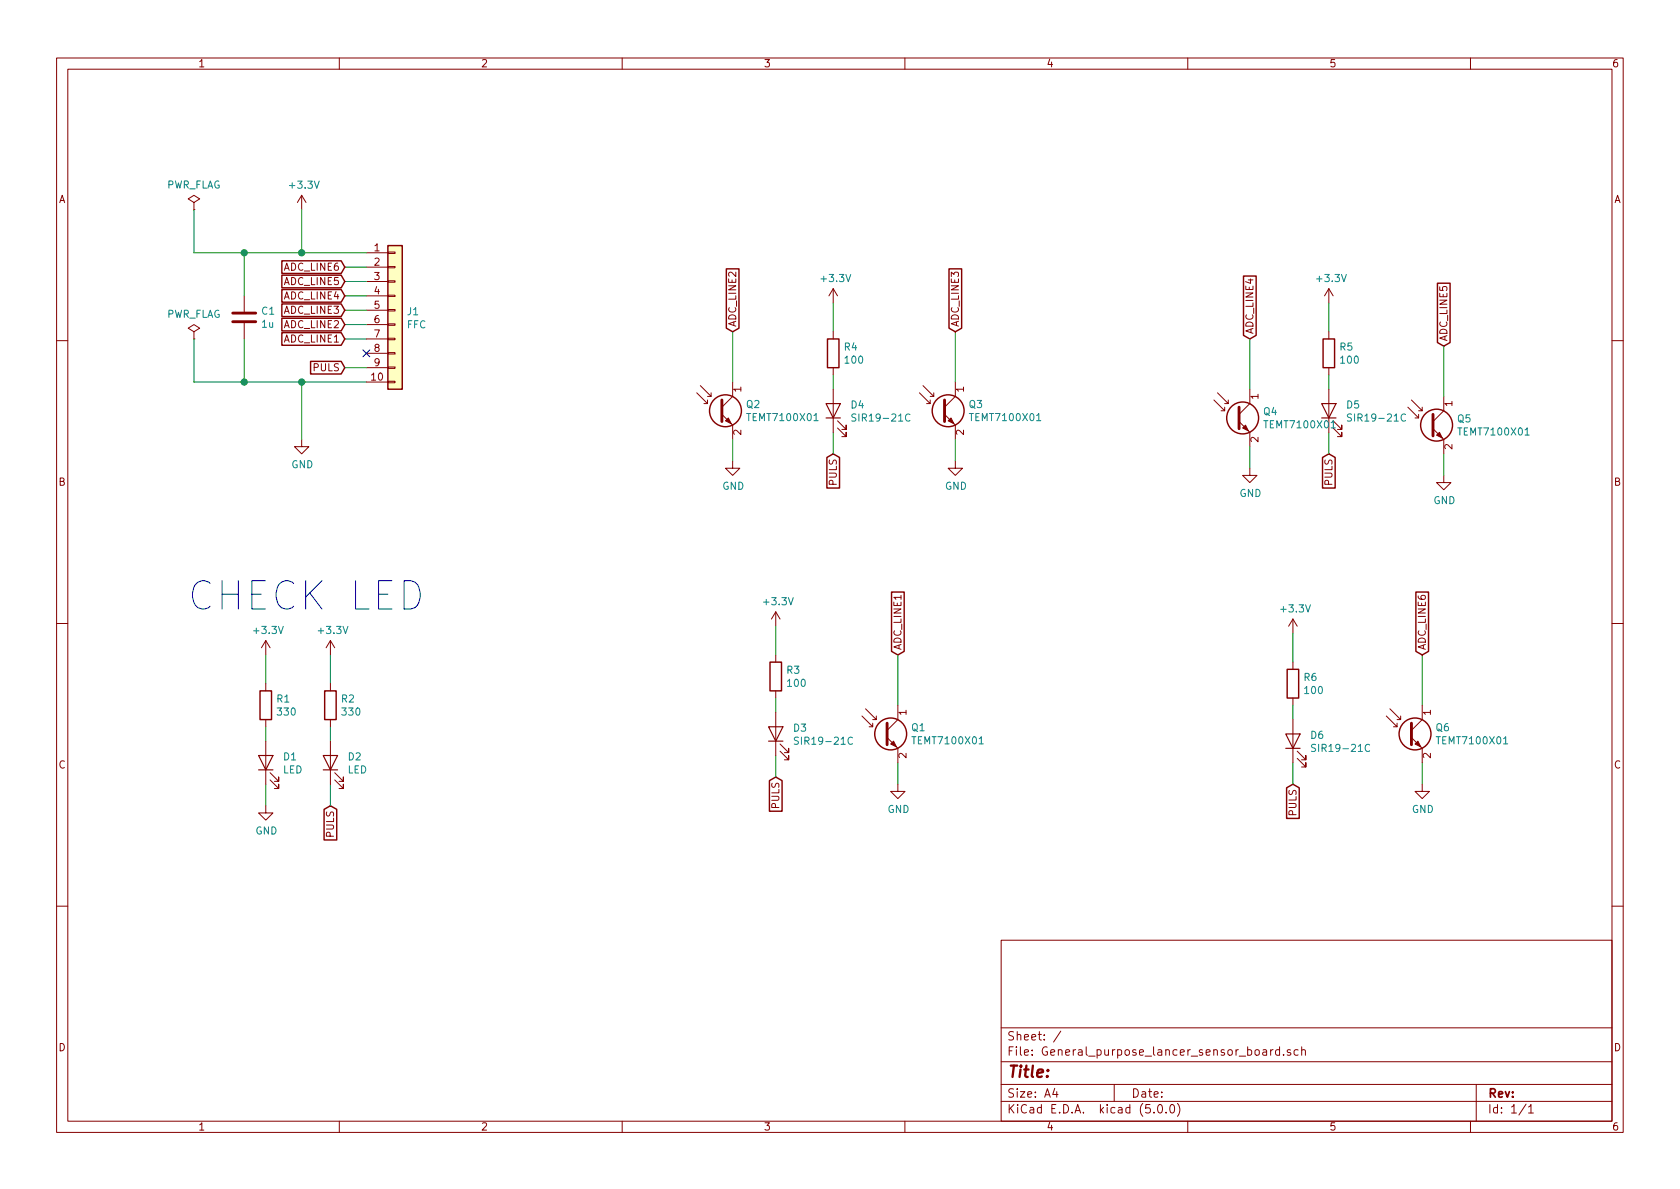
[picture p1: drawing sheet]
<svg xmlns="http://www.w3.org/2000/svg" width="297mm" height="210mm" viewBox="0 0 297 210" stroke-linecap="round" stroke-linejoin="round" font-family="sans-serif">
<g fill="none" stroke="#840000" stroke-width=".18">
<path d="M10 10.3h277v189.9h-277zM12 12.2h273v186.1h-273zM60 10.3v1.9M110 10.3v1.9M160 10.3v1.9M210 10.3v1.9M260 10.3v1.9M34.3 35.8l1-.6-1-.7-1 .7 1 .6v1.3M34.3 37.1h.1M53.3 34.5l-.7 1.3M53.3 34.5v2.6M53.3 34.5l.8 1.3"/>
<path d="M34.3 58.7l1-.7-1-.6-1 .6 1 .7v1.2M34.3 59.9h.1M43.2 52.3v2.8M43.2 57.1v2.8M64.8 44.7h3.8M64.8 47.2h3.8M64.8 49.8h3.8M64.8 52.3h3.8M64.8 54.9h3.8M64.8 57.4h3.8M64.8 59.9h3.8M68.6 59.8h1.2v.3h-1.2z"/>
<path d="M68.6 57.3h1.2v.2h-1.2zM68.6 54.7h1.2v.3h-1.2zM68.6 52.2h1.2v.2h-1.2zM68.6 49.7h1.2v.2h-1.2zM68.6 47.1h1.2v.3h-1.2zM68.6 44.6h1.2v.2h-1.2zM147.3 51l-.7 1.3M147.3 51v2.6M147.3 58.7v1.2M147.3 51l.8 1.3M234.9 51l-.7 1.3M234.9 51v2.6"/>
<path d="M234.9 58.7v1.2M234.9 51l.8 1.3M10 60.2h2M53.3 77.7v1.3h1.3l-1.3 1.3-1.2-1.3h1.2M64.8 67.6h3.8M64.8 62.5h3.8M64.8 65h3.8M68.6 67.4h1.2v.3h-1.2zM68.6 64.9h1.2v.2h-1.2zM68.6 62.4h1.2v.2h-1.2zM123.2 69.5l1.9 1.9v-.7M123.8 68.2l1.9 1.9v-.6"/>
<path d="M124.5 71.4h.6M125.1 70.1h.6M127.6 73.3l1.9 1.9v2.5M129.5 67.6v2.5l-1.9 1.9M147.3 65v1.3M147.3 68.8v7.6M148.1 75.7l1.5 1.5v-.8v.8h-.8M148.1 74.4l1.5 1.5v-.7v.7h-.8M162.6 69.5l1.9 1.9v-.7M163.2 68.2l1.9 1.9v-.6M163.8 71.4h.7M164.5 70.1h.6"/>
<path d="M167 73.3l1.9 1.9v2.5M168.9 67.6v2.5l-1.9 1.9M214.6 70.7l1.9 1.9v-.6M215.3 69.5l1.9 1.9v-.7M215.9 72.6h.6M216.5 71.4h.7M219.1 74.5l1.9 1.9v2.6M221 68.8v2.6l-1.9 1.9M234.9 65v1.3M234.9 68.8v7.6M235.7 75.7l1.5 1.5v-.8v.8h-.7M235.7 74.4l1.5 1.5v-.7v.7h-.7"/>
<path d="M248.9 72l1.9 1.9v-.6M249.6 70.7l1.9 1.9v-.6M250.2 73.9h.6M250.8 72.6h.7M253.4 75.8l1.9 1.9v2.6M255.3 70.1v2.5l-1.9 1.9M285 60.2h2M129.5 81.5v1.3h1.3l-1.3 1.3-1.2-1.3h1.2M168.9 81.5v1.3h1.3l-1.3 1.3-1.3-1.3h1.3M221 82.8v1.3h1.2l-1.2 1.2-1.3-1.2h1.3M255.3 84.1v1.2h1.2l-1.2 1.3-1.3-1.3h1.3M10 110.3h2"/>
<path d="M47 113.3l-.8 1.2M47 113.3v2.5M47 113.3l.8 1.2M58.4 113.3l-.7 1.2M58.4 113.3v2.5M58.4 113.3l.8 1.2M137.2 108.2l-.8 1.3M137.2 108.2v2.5M137.2 115.8v1.3M137.2 108.2l.7 1.3M228.6 109.5l-.8 1.2M228.6 109.5v2.5"/>
<path d="M228.6 117.1v1.3M228.6 109.5l.8 1.2M285 110.3h2M47 120.9v1.3M47 127.2v1.3M47 131.1v7.6M47.8 137.9l1.5 1.5v-.7v.7h-.8M47.8 136.6l1.5 1.6v-.8v.8h-.8M58.4 120.9v1.3M58.4 127.2v1.3M58.4 131.1v7.6M59.2 137.9l1.5 1.5v-.7v.7h-.8"/>
<path d="M59.2 136.6l1.5 1.6v-.8v.8h-.8M137.2 122.2v1.2M137.2 126v7.6M137.9 132.8l1.5 1.6v-.8v.8h-.7M137.9 131.6l1.5 1.5v-.8v.8h-.7M152.4 126.6l1.9 1.9v-.6M153 125.3l1.9 1.9v-.6M153.7 128.5h.6M154.3 127.2h.6M156.8 130.4l1.9 1.9v2.6M158.7 138.7v1.2h1.3l-1.3 1.3-1.2-1.3h1.2M158.7 124.7v2.5l-1.9 2"/>
<path d="M228.6 123.4v1.3M228.6 127.2v7.7M229.4 134.1l1.5 1.5v-.7v.7h-.8M229.4 132.8l1.5 1.6v-.8v.8h-.8M245.1 126.6l1.9 1.9v-.6M245.7 125.3l1.9 1.9v-.6M246.4 128.5h.6M247 127.2h.6M249.6 130.4l1.9 1.9v2.6M251.5 138.7v1.2h1.2l-1.2 1.3-1.3-1.3h1.3M251.5 124.7v2.5l-1.9 2M47 142.5v1.3h1.3l-1.3 1.2-1.3-1.2h1.3"/>
<path d="M10 160.2h2M177 166.3h108v32h-108zM285 160.2h2M60 198.3v1.9M110 198.3v1.9M160 198.3v1.9M177 194.8h108M177 191.8h108M177 187.8h108M177 181.8h108M186.5 192.5l-.4 1h1M186.8 193v1"/>
<path d="M187.6 182.3l-1.3 2M197 191.8v3M204 196.7v.1M204.8 195.5l.4-.2a.94 .94 0 0 1 0 1.5 .79 .79 0 0 1-.4-1.3zM206.2 196.7v.1M207 195.4l.3-.1a.94 .94 0 0 1 0 1.5 .82 .82 0 0 1-.3-1.4zM208.2 195.1a1.71 1.71 0 0 1 0 2.3M210 198.3v1.9M223.3 185.7h.6l.1 .9M224 186h-.6a.29 .29 0 0 0-.2 .3 .29 .29 0 0 0 .2 .3l.6-.1M224.7 185.6v1M225.1 185.6l-.4 .3"/>
<path d="M226.2 185.7l-.4-.1-.3 .3 .2 .6h.5M226.2 185.1v1.5M226.9 186.5v.1M228.2 185.7a.37 .37 0 0 0-.6 .1l.1 .2 .5 .2v.1l-.2 .3-.4-.1M229.5 185.7l-.4-.1-.3 .3 .1 .6 .2 .1 .4-.1M230.1 185.7h.1a.37 .37 0 0 1 .6 .1v.8M230.1 185.1v1.5M260 198.3v1.9M261 191.8v6.5M269.8 195.2l-1.2 2M270.3 195.8l.4-.5v1.5M270.3 196.8h.8"/>
</g>
<path d="M68.6 43.4h2.5v25.4h-2.5z" fill="#ffffc2" stroke="#ffffc2" stroke-width=".18"/>
<g fill="none" stroke="#840000" stroke-width=".25">
<path d="M49.8 58.8h10.5l.7 1.1-.7 1.2h-10.5zM49.8 56.3h10.5l.7 1.1-.7 1.1h-10.5zM49.8 53.7h10.5l.7 1.2-.7 1.1h-10.5zM49.8 51.2h10.5l.7 1.1-.7 1.1h-10.5zM49.8 48.7h10.5l.7 1.1-.7 1.1h-10.5zM49.8 46.1h10.5l.7 1.1-.7 1.2h-10.5zM68.6 43.4h2.5v25.4h-2.5zM128.4 47.5h2.3v10.5l-1.2 .7-1.1-.7zM146.3 59.9h2v5.1h-2zM167.8 47.5h2.2v10.5l-1.1 .7-1.1-.7zM219.9 48.8h2.2v10.5l-1.1 .6-1.1-.6zM233.9 59.9h2.1v5.1h-2.1z"/>
<path d="M254.2 50.1h2.2v10.5l-1.1 .6-1.1-.6zM54.9 63.9h5.4l.7 1.1-.7 1.1h-5.4zM146.2 80.9l1.1-.6 1.1 .6v5.4h-2.2zM233.8 80.9l1.1-.6 1.2 .6v5.4h-2.3zM136.1 117.1h2.1v5.1h-2.1zM157.6 104.7h2.3v10.5l-1.2 .6-1.1-.6zM227.6 118.4h2v5h-2zM250.3 104.7h2.3v10.5l-1.1 .6-1.2-.6zM46 122.2h2v5h-2zM57.4 122.2h2v5h-2zM136 138l1.2-.6 1.1 .6v5.5h-2.3zM227.5 139.3l1.1-.6 1.1 .6v5.4h-2.2z"/>
<path d="M57.3 143.1l1.1-.6 1.1 .6v5.4h-2.2z"/>
<circle cx="128.3" cy="72.6" r="2.82"/>
<circle cx="167.6" cy="72.6" r="2.82"/>
<circle cx="219.7" cy="73.9" r="2.82"/>
<circle cx="254" cy="75.2" r="2.82"/>
<circle cx="157.5" cy="129.8" r="2.82"/>
<circle cx="250.2" cy="129.8" r="2.82"/>
</g>
<path d="M64.2 61.9l1.2 1.2M65.4 61.9l-1.2 1.2" fill="none" stroke="#000084" stroke-width=".18"/>
<g fill="none" stroke="#008400" stroke-width=".18">
<path d="M34.3 37.1v7.6h30.5M53.3 37.1v7.6M34.3 59.9v7.7h30.5M43.2 44.7v7.6M43.2 59.9v7.7M61 59.9h3.8M61 57.4h3.8M61 54.9h3.8M61 52.3h3.8M61 49.8h3.8M61 47.2h3.8M129.5 58.7v8.9"/>
<path d="M147.3 53.6v5.1M168.9 58.7v8.9M221 59.9v8.9M234.9 53.6v5.1M53.3 67.6v10.1M61 65h3.8M129.5 77.7v3.8M147.3 66.3v2.5M147.3 76.4v3.9M168.9 77.7v3.8M221 79v3.8M234.9 66.3v2.5"/>
<path d="M234.9 76.4v3.9M255.3 61.2v8.9M255.3 80.3v3.8M47 115.8v5.1M58.4 115.8v5.1M137.2 110.7v5.1M158.7 115.8v8.9M228.6 112v5.1M251.5 115.8v8.9M47 128.5v2.6M47 138.7v3.8M58.4 128.5v2.6"/>
<path d="M58.4 138.7v3.8M137.2 123.4v2.6M137.2 133.6v3.8M158.7 134.9v3.8M228.6 124.7v2.5M228.6 134.9v3.8M251.5 134.9v3.8"/>
</g>
<g fill="#008400" stroke="#008400" stroke-width=".25">
<circle cx="53.3" cy="44.7" r=".51"/>
<circle cx="53.3" cy="67.6" r=".51"/>
<circle cx="43.2" cy="44.7" r=".51"/>
<circle cx="43.2" cy="67.6" r=".51"/>
</g>
<path d="M41.1 56.9h4.1M41.1 55.4h4.1M127.6 70.7v3.8M167 70.7v3.8M219.1 72v3.8M253.4 73.3v3.8M156.8 127.9v3.8M249.6 127.9v3.8" fill="none" stroke="#840000" stroke-width=".51"/>
<g fill="#840000" stroke="#840000" stroke-width=".18">
<path d="M167.6 74.4l.5-.5 .6 1z"/>
<path d="M128.3 74.4l.5-.5 .5 1z"/>
<path d="M157.5 131.6l.5-.5 .5 1z"/>
<path d="M219.7 75.7l.5-.5 .5 1z"/>
<path d="M254.5 76.4l.5 1.1-1-.5z"/>
<path d="M250.2 131.6l.5-.5 .5 1z"/>
</g>
<g fill="none" stroke="#008484" stroke-width=".18">
<path d="M143.9 74.4h.8M151.3 73.3l-.4-.1-.2 .1-.1 .3 .1 .2 .5 .1 .1 .3-.2 .3-.5-.1M160.9 73.3a.6 .6 0 0 0-.9 .4 .6 .6 0 0 0 .6 .8l.3-.2M183.3 74.4h.7M235.4 75.7h.7M239 73.3l-.5-.1-.2 .1-.1 .3 .2 .2 .4 .1 .2 .3-.3 .3-.5-.1M248.5 73.3a.6 .6 0 0 0-.8 .4 .6 .6 0 0 0 .6 .8l.2-.2M269.6 76.9h.8M141.2 130.4l-.5-.1-.2 .2-.1 .2 .2 .2 .4 .2 .2 .3-.3 .2h-.5M150.7 130.5a.6 .6 0 0 0-.8 .4 .6 .6 0 0 0 .6 .7l.2-.1M173.1 131.5h.8M232.6 131.7l-.5-.1-.1 .1-.1 .3 .1 .2 .5 .2 .1 .3-.2 .2-.5-.1"/>
<path d="M242.2 131.7a.6 .6 0 0 0-.9 .5 .6 .6 0 0 0 .6 .7l.3-.1M265.8 131.5h.8"/>
</g>
<path d="M146 71.4h2.6l-1.3 2.5zM146 73.9h2.6M233.7 71.4h2.5l-1.3 2.5zM233.7 73.9h2.5M45.7 133.6h2.6l-1.3 2.5zM45.7 136.1h2.6M57.1 133.6h2.6l-1.3 2.5zM57.1 136.1h2.6M135.9 128.5h2.5l-1.2 2.6zM135.9 131.1h2.5M227.3 129.8h2.6l-1.3 2.5zM227.3 132.3h2.6" fill="none" stroke="#840000" stroke-width=".2"/>
<text font-size="7" fill="#0000c2" x="33" y="107.9">CHECK LED</text>
<text font-size="2.8" fill="#840000" x="178" y="190.5">Title:</text>
<g font-size="2.1" fill="#840000">
<text x="178" y="184">Sheet: /</text>
<text x="178" y="186.7">File: General_purpose_lancer_sensor_board.sch</text>
<text x="178" y="196.9">KiCad E.D.A. kicad (5.0.0)</text>
<text x="178" y="194.1">Size: A4</text>
<text x="200" y="194.1">Date:</text>
<text x="263" y="194.1">Rev:</text>
<text x="263" y="196.9">Id: 1/1</text>
</g>
<g font-size="1.8" fill="#840000">
<text x="35" y="11.9">1</text>
<text x="85" y="11.9">2</text>
<text x="135" y="11.9">3</text>
<text x="185" y="11.9">4</text>
<text x="235" y="11.9">5</text>
<text x="285" y="11.9">6</text>
<text x="10.4" y="35.9">A</text>
<text x="285.4" y="35.9">A</text>
<text x="50.3" y="47.9">ADC_LINE6</text>
<text x="66.2" y="44.4">1</text>
<text x="66.2" y="47">2</text>
<text x="50.3" y="53">ADC_LINE4</text>
<text x="50.3" y="50.4">ADC_LINE5</text>
<text x="66.2" y="49.5">3</text>
<text x="66.2" y="52.1">4</text>
<text x="50.3" y="58">ADC_LINE2</text>
<text x="50.3" y="55.5">ADC_LINE3</text>
<text x="66.2" y="54.6">5</text>
<text x="66.2" y="57.1">6</text>
<text x="66.2" y="59.7">7</text>
<text x="130.2" y="57.9" transform="rotate(-90 130.2 57.9)">ADC_LINE2</text>
<text x="169.5" y="57.9" transform="rotate(-90 169.5 57.9)">ADC_LINE3</text>
<text x="221.6" y="59.2" transform="rotate(-90 221.6 59.2)">ADC_LINE4</text>
<text x="50.3" y="60.6">ADC_LINE1</text>
<text x="55.4" y="65.7">PULS</text>
<text x="66.2" y="62.2">8</text>
<text x="66.2" y="64.8">9</text>
<text x="255.9" y="60.4" transform="rotate(-90 255.9 60.4)">ADC_LINE5</text>
<text x="65.7" y="67.3">10</text>
<text x="131.1" y="69.3" transform="rotate(-90 131.1 69.3)">1</text>
<text x="170.4" y="69.3" transform="rotate(-90 170.4 69.3)">1</text>
<text x="222.5" y="70.6" transform="rotate(-90 222.5 70.6)">1</text>
<text x="256.8" y="71.9" transform="rotate(-90 256.8 71.9)">1</text>
<text x="131.1" y="76.9" transform="rotate(-90 131.1 76.9)">2</text>
<text x="170.4" y="76.9" transform="rotate(-90 170.4 76.9)">2</text>
<text x="222.5" y="78.2" transform="rotate(-90 222.5 78.2)">2</text>
<text x="256.8" y="79.5" transform="rotate(-90 256.8 79.5)">2</text>
<text x="10.4" y="85.9">B</text>
<text x="148" y="85.8" transform="rotate(-90 148 85.8)">PULS</text>
<text x="235.6" y="85.8" transform="rotate(-90 235.6 85.8)">PULS</text>
<text x="285.4" y="85.9">B</text>
<text x="159.4" y="115" transform="rotate(-90 159.4 115)">ADC_LINE1</text>
<text x="252.1" y="115" transform="rotate(-90 252.1 115)">ADC_LINE6</text>
<text x="160.3" y="126.5" transform="rotate(-90 160.3 126.5)">1</text>
<text x="253" y="126.5" transform="rotate(-90 253 126.5)">1</text>
<text x="10.4" y="135.9">C</text>
<text x="160.3" y="134.1" transform="rotate(-90 160.3 134.1)">2</text>
<text x="253" y="134.1" transform="rotate(-90 253 134.1)">2</text>
<text x="285.4" y="135.9">C</text>
<text x="137.8" y="142.9" transform="rotate(-90 137.8 142.9)">PULS</text>
<text x="59.1" y="148" transform="rotate(-90 59.1 148)">PULS</text>
<text x="229.2" y="144.2" transform="rotate(-90 229.2 144.2)">PULS</text>
<text x="10.4" y="185.9">D</text>
<text x="285.4" y="185.9">D</text>
<text x="35" y="199.9">1</text>
<text x="85" y="199.9">2</text>
<text x="135" y="199.9">3</text>
<text x="185" y="199.9">4</text>
<text x="235" y="199.9">5</text>
<text x="285" y="199.9">6</text>
</g>
<g font-size="1.8" fill="#008484">
<text x="29.3" y="33.3">PWR_FLAG</text>
<text x="51.4" y="33.4">+3.3V</text>
<text x="145.4" y="49.9">+3.3V</text>
<text x="233" y="49.9">+3.3V</text>
<text x="29.3" y="56.2">PWR_FLAG</text>
<text x="46.3" y="55.6">C1</text>
<text x="46.3" y="58">1u</text>
<text x="72" y="58.1">FFC</text>
<text x="72.1" y="55.7">J1</text>
<text x="149.3" y="62">R4</text>
<text x="149.5" y="64.3">100</text>
<text x="236.9" y="62">R5</text>
<text x="237.1" y="64.3">100</text>
<text x="132" y="72.2">Q2</text>
<text x="132.5" y="74.5">TEMT7100X01</text>
<text x="150.5" y="72.2">D4</text>
<text x="151.4" y="74.5">SIR19-21C</text>
<text x="171.4" y="72.2">Q3</text>
<text x="171.8" y="74.5">TEMT7100X01</text>
<text x="223.4" y="73.4">Q4</text>
<text x="223.9" y="75.7">TEMT7100X01</text>
<text x="238.1" y="72.2">D5</text>
<text x="239" y="74.5">SIR19-21C</text>
<text x="257.7" y="74.7">Q5</text>
<text x="258.2" y="77">TEMT7100X01</text>
<text x="51.5" y="82.8">GND</text>
<text x="127.7" y="86.6">GND</text>
<text x="167.1" y="86.6">GND</text>
<text x="219.2" y="87.9">GND</text>
<text x="253.4" y="89.1">GND</text>
<text x="135.2" y="107">+3.3V</text>
<text x="45" y="112.1">+3.3V</text>
<text x="56.5" y="112.1">+3.3V</text>
<text x="226.6" y="108.3">+3.3V</text>
<text x="139.1" y="119.1">R3</text>
<text x="49" y="124.2">R1</text>
<text x="60.4" y="124.2">R2</text>
<text x="139.3" y="121.5">100</text>
<text x="230.6" y="120.4">R6</text>
<text x="230.8" y="122.7">100</text>
<text x="49.2" y="126.5">330</text>
<text x="60.6" y="126.5">330</text>
<text x="140.3" y="129.4">D3</text>
<text x="141.2" y="131.7">SIR19-21C</text>
<text x="161.2" y="129.3">Q1</text>
<text x="161.7" y="131.6">TEMT7100X01</text>
<text x="231.8" y="130.7">D6</text>
<text x="253.9" y="129.3">Q6</text>
<text x="254.4" y="131.6">TEMT7100X01</text>
<text x="50" y="136.8">LED</text>
<text x="50.2" y="134.5">D1</text>
<text x="61.4" y="136.8">LED</text>
<text x="61.6" y="134.5">D2</text>
<text x="232.7" y="133">SIR19-21C</text>
<text x="156.9" y="143.8">GND</text>
<text x="249.6" y="143.8">GND</text>
<text x="45.2" y="147.6">GND</text>
</g>
</svg>
